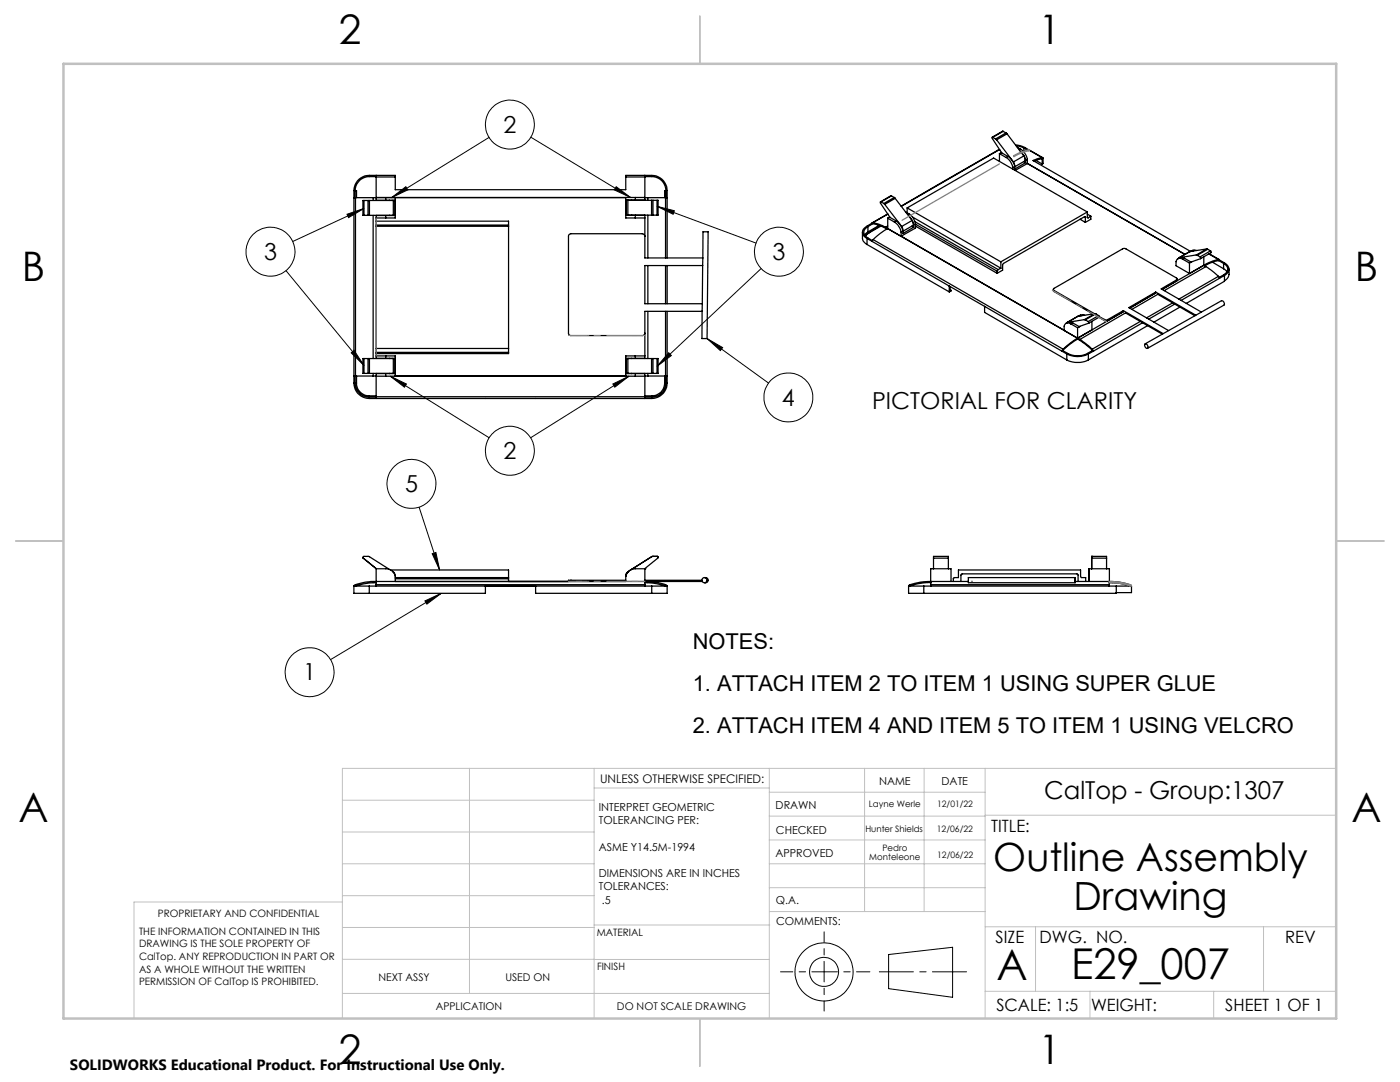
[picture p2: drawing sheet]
<svg xmlns="http://www.w3.org/2000/svg" width="279mm" height="216mm" viewBox="0 0 279 216" stroke-linecap="round" stroke-linejoin="round" font-family="sans-serif">
<g fill="none" stroke="#000" stroke-width=".25">
<path d="M70.6 39.4h.3M70.9 38v1.4M70.9 38h.3v1.4M70.9 39.4h3.6M70.9 39.4v35.6M74.5 39.4h2.5M74.5 39.4v.6M75.1 35.3v4.1M75.1 35v.3M75.1 35.2a3.5 3.5 0 0 0-3.7 1.2l-.4 .8-.1 .8M75.1 39.4v.6M75.1 40h1.9"/>
<path d="M75.1 39.4h49.8M75.1 35.3h3.8M77 40h1.9M77 39.4h1.9M77 39.4v.6M77.7 40h.1M77.8 40h.1M78.3 40h.1M78.9 39.4v4.1h-1.9M78.9 35.3v2.6h46v-2.6M78.9 35.3v-.3h-5.2a3.1 3.1 0 0 0-3.1 3v38.4a3.1 3.1 0 0 0 3.1 3.1h56.4a3.1 3.1 0 0 0 3-3.1v-14.3M78.9 39.4h46"/>
<path d="M124.9 39.9h1.9M124.9 39.4h1.9M124.9 39.4v4.1h1.9M124.9 35.3v-.3h5.2a3.1 3.1 0 0 1 3 3v13.5M124.9 35.3h3.8M125.3 40h-.3v2.9h.3M125.3 40h4.7M125.3 40v2.9M125.5 39.9v.1M126 39.9v.1M126.1 39.9v.1M126.8 39.4v.5"/>
<path d="M126.8 39.9h1.9M126.8 39.4h1.9M128.7 35.3v4.1M128.7 35v.3M128.7 35.2a3.6 3.6 0 0 1 3.7 1.2l.4 .8 .1 .8M128.7 39.4v.6M128.7 39.4h.6M129.3 39.4h3.5M129.3 39.4v.6M130 40h.3M130 40v2.9M130.3 40v2.9"/>
<path d="M130.3 40h.8M131.1 40h.2v2.9h-.2M131.1 40v2.9M132.8 39.4h.3M132.8 39.4v12.1M132.9 38v1.4M132.9 38h-.3v1.4M177.9 39.1l-2.2 1.2M177.9 39.1l-2.1 1.2M177.9 39.1l.6 .3M178.5 39.4l.1 .2M178.5 39.4l-2.1 1.2"/>
<path d="M178.6 39.6l-2 1.2M178.6 39.6l3.4 4.4M198.1 27.4h-.1v.3l1.9 2.8M198.1 27.4l.6 .3M198.7 27.7l.2 .2M198.9 27.9l3.3 4.4M199.4 29.9l-19.6 11.2M199.4 29.9h.1M199.4 29.9l-19.5 11.3M199.5 30.7v1.5M199.5 30.7l1.3 .7M199.5 29.8l-.1 .1"/>
<path d="M199.8 30.4l-.3 .3M199.8 30.4l1.4 .8M199.9 30.4h-.1M200.2 26.2l-2.2 1.2M200.2 26.2l-2.1 1.2M200.2 26.2l.6 .3M200.8 26.5l.2 .2M200.8 26.5l-2.1 1.2M200.8 31.4a2.9 2.9 0 0 1 1.3 2M201 26.7l-2.1 1.2M201 26.7l3.3 4.4M201.2 31.2a3.1 3.1 0 0 1 1.3 2"/>
<path d="M201.2 31.2l-.4 .2M202.1 33.4v.4M202.2 32.3l.3 .8M202.5 33.2l-.4 .2M202.7 28.9l1.4 .3 1.2 .7M202.8 29.1l1.5 .4M203 29.4l.7 .4M203.6 30.2l.9 1.1M203.7 29.8a3.2 3.2 0 0 1 1.3 2M203.7 29.8l-.3 .1M204.3 32.2l.4 .3M204.3 31.1l.3 .7-.1 .3-2 1.2"/>
<path d="M204.3 31.1l-2.1 1.2M204.3 29.5l.7 .5M204.3 29.5v.7M204.5 31.5l.2 .5M204.7 32.5l-2.2 1.2v-.5M204.7 32v.5M205 31.8l-.3 .2M205 31.8v.8M205 32.6l-2.4 1.4M205 32.6l31.5 18.2M205.2 29.9l-1 .3M205.2 29.9l2.9 1.6"/>
<path d="M205.2 29.9l2.7 1.5M206.3 32.1l1.7-.5v1.1M206.7 32l1.3 .7M207.9 31.4l-1.7 .6 31.4 18.2M207.9 31.4l.3 .1v1.1l-.2 .1M72.6 40h-.2v3h.2M72.6 43h.8M72.6 40v3M72.6 40h.8M73.4 43h.3M73.4 40h.3M73.4 40v3"/>
<path d="M73.7 43h4.8M73.7 40v3M73.7 40h4.8M74.5 43v28.5M75.1 44.9v.3M75.1 44.1h26.4v.8M75.1 43v1.9M75.1 45.2v25.1M75.1 45.2h26.4M75.1 44.9h26.4M75.1 43.5h1.9M75.1 43h1.9"/>
<path d="M77 43h1.9M77 43v.5M77.7 43h.1M77.8 43h.1M78.3 43h.1M78.5 40h.3v3h-.3M78.5 40v3M101.5 44.9v.3M101.5 45.2v25.1M124.9 43h1.9v.5M125.3 42.9h4.7M125.5 42.9v.1"/>
<path d="M126 42.9v.1M126.1 42.9v.1M126.8 43.5h1.9M128.7 47.2a.49 .49 0 0 0-.5-.6h-14.3a.49 .49 0 0 0-.4 .6v19.5l.3 .3h14.4a.49 .49 0 0 0 .5-.5M128.7 42.9v8.6h11.6M129.3 42.9v8.6M129.3 53v7.6M130 42.9h.3M130.3 42.9h.8M132.8 53v7.6M133.1 53v7.6M140.2 53h-11.5v7.6h11.5"/>
<path d="M140.2 53v7.6M140.3 51.5v-5.3h1l-.2 21.4h-1v-5.5M140.3 51.5l-.1 1.5M172.1 46.4l.2 1.7 .7 .7M173 48.8l16.4 9.4M173 47.6l1 .6M173 47.6v1.2M173.2 45.2a1.19 1.19 0 0 0-.8 1.2 1.19 1.19 0 0 0 .8 1.1l.9 .5M173.2 46.3l-.7 .6M173.2 45.2v1.1M173.4 46.4l-.7 .7M173.4 46.5l-.7 .6"/>
<path d="M173.4 46.4v.1M174 44.5l-1 .6a1.29 1.29 0 0 0-.9 1.3 1.29 1.29 0 0 0 .9 1.2M174 48.2l15.4 8.9M174 44.5l.2 .1M174.2 44.6l1.6 .5 1.2 .6M174.2 44.6l-1 .6M174.2 44.4l-.2 .1M174.2 44.4l2.5 .9M174.2 47.8l-.2 .4M174.2 47.8l38 21.9M175.4 45l-2.2 1.3M175.6 45l-2.2 1.4"/>
<path d="M175.8 45.1l-2.4 1.4M175.8 40.3h-.1v.2l1.9 2.9M175.8 40.3l.6 .3M176.4 40.6l.2 .2M176.6 40.8l3.4 4.4M176.7 45.3l.5 .3M177.2 45.6l-1.5 1-1.5 1.2M177.2 42.7l-3.1 1.7M177.2 43.5v2.1M177.2 43.5l1.3 .8M177.2 45.6l37.9 21.9M177.2 45.1l-.5 .2"/>
<path d="M177.2 42.7l-3 1.7M177.5 43.3l-.3 .2M177.5 43.3l1.4 .8M177.6 43.3h-.1M178.5 44.3a3.2 3.2 0 0 1 1.3 2M178.9 44.1a3.2 3.2 0 0 1 1.3 2M178.9 44.1l-.4 .2M179.8 47.1l35.3 20.4M179.8 46.3v.9M180 45.2l.2 .8M180.2 46.1l-.4 .2M180.7 42.3l.7 .4"/>
<path d="M181 41.5l18.7 10.7M181 41.5l17.3-10 18.7 10.8M181 41.5v1M181.3 43.1l.8 1.1M181.4 42.7a2.9 2.9 0 0 1 1.3 2M181.4 42.7l-.3 .1M182 45.1l.4 .2M182 44l.3 .7-.1 .3-2 1.1M182 44l-2 1.2M182.1 43.3l17.6 10.2M182.2 44.4l.2 .5M182.4 45.3l-2.2 1.3v-.5"/>
<path d="M182.4 44.9v.4M182.6 44.2l16.6 9.6M182.7 45.1l16.3 9.4M182.7 44.7l-.3 .2M182.7 44.7v.8l-2.9 1.6M182.7 44.7l16.3 9.4M189.4 57.1l7.1 4M189.4 57.1v1.1M189.6 57.2v.8l.2-.1M189.6 57.8l.2 .1M189.8 57.9v.2l-.4 .1M199 54.1v.4"/>
<path d="M199.2 53.8l-.2 .3M199.7 52.2v1.3M199.7 53.5l-.5 .3M210.2 57.7l.2 .5M210.4 58l8 4.6M210.4 58v.2M210.4 58.2l7.7 4.5M215.5 43.7l1.1 .7M216.4 43.3l.2-.1v.2M216.4 43.3l-16.1 9.3-.2 .2v1.1l-1.1 .6M216.4 43.3l.2 .1M216.6 43.4v1"/>
<path d="M217 43.4l.2 .1M217 42.3l-17.3 9.9M217 42.3v1.1M217 42.7l.7 .4M217.7 43.1l-.5 .4M217.7 43.1v.6l-1.1 .7M230.6 58.3l-5.3 3.1 7.9 4.6M230.6 58.3l8.1 4.6M230.6 58.3v.2l-5.1 3M231.1 58.7l-5.2 3M231.1 58.8l7.4 4.2M234.8 55.9a.22 .22 0 0 0 .2-.2 .22 .22 0 0 0-.2-.2l-10.1-5.8-.4-.1-14 8-.1 .2 .2 .2"/>
<path d="M234.8 55.9l-3.1 1.7 8 4.7M234.8 55.9v.2M235 55.7l-.2 .4M235.5 51.4l-.3 .2M236 51.7a.8 .8 0 0 0-.8-.1 .8 .8 0 0 0-.5 .6v.8l2.7 1.6M236 51.7l1.4 .8M236.4 51.5l-.7-.2-.6 .3M236.4 51.5l-.4 .2M236.4 51.5l1.3 .8M237.4 52.5v2.1M237.5 50.2l-2.2 1.2M237.5 50.2h-.1"/>
<path d="M237.7 52.3l-.3 .2M237.9 52.2l-.2 .1M238.8 50.9h.1M238.8 50.9l-2.9 .4M238.8 50l-.6-.1-.6 .3 .5-.1M238.9 50.9l.6 .4M239.5 51.3l.1 .3M239.6 51.6l-1.9 .7M240.2 53h.1M240.2 53l-8.3 4.7 2.9-1.6M240.2 52.9l-2.8 1.7M240.2 51.2v1.8"/>
<path d="M240.2 53l.5 .2M240.7 53.2l2.5 1.9M240.7 53.2l-8.4 4.8M240.8 49.7h.2M240.8 49.7l-2 1.2M240.8 49.7l-3.3 .5M241 49.7l-2.1 1.2M241 49.7l.6 .4M241.2 50.7l2 1.1M241.3 50.6l2 1.2M241.6 50.1l.1 .3-2.1 1.2M241.6 50.1l-2.1 1.2"/>
<path d="M242 52.3l2.2 1.3M243.2 55.1l.2 .4M243.2 51.8l-1.1 .3-1.9 .8M243.2 51.8l.2 .1M243.2 55.1l-7.9 4.6M243.2 52l-1.6 .5-1.2 .5M243.2 52l1 .6M243.4 51.9a2.96 2.96 0 0 1 1.8 1.5l.1 .3-.2 .6-.7 .7M243.4 55.5l-7.7 4.4M243.4 51.9l-.2 .1M244.2 52.6a1.21 1.21 0 0 1 .8 1.1 1.21 1.21 0 0 1-.8 1.2l-.9 .5M244.2 53.6l.7 .6"/>
<path d="M244.2 52.6v1M244.4 55l-1 .5M244.4 55v1.1l-7.7 4.4M245.3 53.7a1.94 1.94 0 0 1-.9 2.3M70.6 75h.3M70.9 75a3.5 3.5 0 0 0 1.1 3.7l.4 .3a4.9 4.9 0 0 0 2.7 .2M70.9 75h3.6M71.2 75a3.8 3.8 0 0 0 .4 2.9l.6 .6a2.19 2.19 0 0 0 1.5 .5h1.4M72.6 71.5h-.2v3h.2M72.6 71.5h.8M72.6 74.5h.8M72.6 71.5v3"/>
<path d="M73.4 74.5h.3M73.4 71.5h.3M73.4 71.5v3M73.7 71.5h4.8M73.7 74.5h4.8M73.7 71.5v3M74.5 74.5v.5M74.5 75h.6M75.1 70.3v.3M75.1 75.1v4.1M75.1 79.2v.3M75.1 70.6v.9"/>
<path d="M75.1 74.5v.6M75.1 69.5h26.4M75.1 70.3h26.4M75.1 71.5h1.9M75.1 71h1.9M75.1 75.1h1.9M75.1 74.5h1.9M75.1 79.2h53.6M77 71.5h1.9M77 71h1.9v4.1M77 75.1h1.9M77 74.5h1.9"/>
<path d="M77 71v.5M77 74.5v.6M77.7 71.5h.1M77.7 74.5h.1M77.8 71.5h.1M77.8 74.5h.1M78.3 71.5h.1M78.3 74.5h.1M78.5 71.5h.3v3h-.3M78.5 71.5v3M78.9 75.1h46M78.9 75h46"/>
<path d="M101.5 70.3v.3h-26.4M124.9 71.5h1.9M124.9 74.5h1.9M124.9 75.1h1.9M125.3 71.5h-.3v3h.3M125.3 71.5v3M125.3 71.5h4.7M125.3 74.5h4.7M125.5 71.5h.1M125.5 74.5h.1M126 71.5h.1M126 74.5h.1"/>
<path d="M126.1 71.5h.1M126.1 74.5h.1M126.8 71h-1.9v4.1M126.8 71.5h1.9M126.8 71v.5M126.8 74.5v.6M126.8 71h1.9M126.8 75.1h1.9M126.8 74.5h1.9M128.7 75.1v4.1M128.7 79.2v.3M128.7 74.5v.6"/>
<path d="M128.7 75h.6M129.3 75h3.5M129.3 62.1v9.4M129.3 74.5v.5M130 71.5h.3M130 74.5h.3M130 71.5v3M130.3 71.5v3M130.3 71.5h.8M130.3 74.5h.8M131.1 71.5h.2v3h-.2M131.1 71.5v3"/>
<path d="M132.6 75a4 4 0 0 1-.4 2.9l-.6 .6a2.19 2.19 0 0 1-1.5 .5h-1.4M132.8 75h.3M132.8 62.1v12.9M132.9 75a3.5 3.5 0 0 1-1.2 3.7l-.3 .3a5.2 5.2 0 0 1-2.7 .2M140.1 62.1h-11.4v9.4M140.2 60.6l-.1 1.5M196.5 61.1l15.4 9M196.5 61.1v1.2l16.4 9.5M211.9 70.1l1 .5M212.1 70a4.8 4.8 0 0 0 5.9 0M212.2 69.7l-.3 .4M212.9 70.6a4.6 4.6 0 0 0 4.3 0"/>
<path d="M212.9 71.8a4.9 4.9 0 0 0 4.3 0M212.9 70.6v1.2M213.1 64.3l-.2 .2M213.7 64.6a.8 .8 0 0 0-1.3 .5v.8M213.7 64.6l1.4 .8M214.1 64.4l-.7-.2-.7 .3M214.1 64.4l-.4 .2M214.1 64.4l1.3 .8M215.1 67.7l1.4 .9 1.5 1.4M215.1 67.7h.1M215.1 67.5h.1M215.1 67.5l-1.5 1-1.4 1.2"/>
<path d="M215.1 67.7l-1.4 .8-1.8 1.6M215.1 65.4v2.3M215.1 67.5l.4 .2M215.1 63.1l-2.1 1.2M215.1 63.1h.1M215.4 65.2l-.3 .2M215.5 67.7l2.5 2M215.5 65.1l-.1 .1M216.4 63.8h.2M216.4 63.8l-2.9 .4M216.5 62.9l-.6-.1-.7 .3 .6-.1M216.6 63.8l.6 .4"/>
<path d="M217.2 64.2l.1 .3M217.2 70.6v1.2M217.3 64.5l-1.9 .7M217.9 64.1v1.7M218 69.7l.2 .4M218 70l.2 .1M218.2 70.1l-1 .5M218.5 62.6h.2M218.5 62.6l-2.1 1.2M218.5 62.6l-3.4 .5M218.7 62.6l-2.1 1.2M218.7 62.6l.6 .4"/>
<path d="M219.3 63l.1 .3-2.1 1.2M219.3 63l-2.1 1.2M219.3 63.3l1.1 .7M219.4 63.2l1 .5M220.4 63.7l.3 .2 .4-.2M220.4 64l.4 .1 .3-.1M220.4 63.7v.3M221.1 63.7v.3M224.2 62l-3.1 1.7M224.2 62l7.9 4.6M224.2 62v.2M224.2 62.2l-3.1 1.8"/>
<path d="M224.2 62.2l-9.1 5.3M224.6 62.4l-9.1 5.3M224.7 62.5l7.3 4.2M227.6 64.1l-9.6 5.6M228 64.4l-9.8 5.7M228.5 68.6a.54 .54 0 0 1 .5 .3 .54 .54 0 0 1-.1 .6l-.4-.3-.1-.3zM228.5 68.6l15.3-8.6a.6 .6 0 0 1 .5 .9l-15.3 8.6M229 65l-11.8 6.8M234 60.4l-5.2 3M234.5 60.7l-5.2 3M235.5 61.3l-5.2 3M70.6 116.9h3.1"/>
<path d="M70.6 116.9v1.5h3.1M70.6 116.9a5.1 5.1 0 0 1 3-.8l56.2-.1 .8 .1a4.4 4.4 0 0 1 2.5 .8M72.4 111.2l.1 .2M72.5 111.4l-.1-.2 .2-.2 1.1 .1 4 2.5M72.5 111.4l2.6 2.1M73.7 116.9v1.5M73.7 116.9h56.4M75.1 113.5h1.9a1.91 1.91 0 0 1 1.9 1.5v1M75.1 116.7v.2M75.1 113.5v3.2M75.1 116.3h-1.5l-2.7 .6M75.1 116.7h53.6"/>
<path d="M78 113.7h23.5v1.6M78.4 114.1l.3 .2 .1 .5M78.9 115.3h22.6M78.9 115.5h22.6M96.9 116.9v1.5h-23.2M101.5 115.3v.2M101.5 115.5v.5M106.9 116.9v1.5h23.2M113.9 115.8h-.4v.2M113.9 115.8h11M113.9 115.8v.2M124.9 115v1"/>
<path d="M126.1 113.6a1.81 1.81 0 0 0-1.2 1.4M128.7 113.5h-1.9a1.91 1.91 0 0 0-1.9 1.5M128.7 113.5h.1M128.7 116.7v.2M128.7 113.5v3.2M128.7 116.3l2.4 .2 1.8 .4M128.7 115.8h11.4M129.4 116h10.8M130.1 116.9h3M130.1 116.9v1.5M131.1 111l.2 .2M131.1 111l-1 .1-4 2.5"/>
<path d="M131.1 111l.2 .2v.2l-2.6 2.1M133.1 116.9v1.5h-3M140.6 115.3a.55 .55 0 0 1 .7 .5 .55 .55 0 0 1-.7 .5M181.3 116.9h3.1M181.3 116.9v1.5h3.1M184.4 116.9h38.4M184.4 116.9v1.5M185.7 116a10.8 10.8 0 0 0-4.3 .8l-.1 .1M185.7 116h7.6M185.8 116.7v.2M185.8 116v.7M185.8 116.7h35.6"/>
<path d="M186.3 111.4v-.4h3v.4M186.3 111.4h3M186.3 111.4v2.1M189.3 111.4v2.1M189.8 116v-2.5h-4.1l.1 2.8a12.6 12.6 0 0 0-4.3 .6M190.3 116l.1-.7h.9v-1.6h24.4v1.4l1 .2v.7M191.8 116v-1.2l.1-.3h23.1l.2 .2v1.3M214.6 115.3v1zM214.6 115.3h-21.3v1h21.3M214.6 116h6.8M217.3 113.5v1.5M217.3 113.5h4.1v2.5"/>
<path d="M217.3 115h.1M217.3 113.5v2.5M217.9 111h2.9v.4M217.9 111v.4h2.9M217.9 111h.1M217.9 111v.1M217.9 111.1h.1M217.9 111.1v2.4M220.8 111.4v2.1M221.4 116.7v.2M221.4 116v.7M221.4 116.3l1.9 .1 2.3 .5"/>
<path d="M221.4 116a12 12 0 0 1 4.3 .8l.1 .1M222.8 116.9h3M222.8 116.9v1.5h-38.4M225.8 116.9v1.4h-3"/>
<circle cx="140.6" cy="115.8" r=".51"/>
</g>
<g fill="none" stroke="#000" stroke-width=".2">
<path d="M78.1 39.4l2.9-2.1 .4 .6zM97.6 27.4l-19.5 12M105.9 27.4l19.9 12M123 37.3l2.8 2.1-3.2-1.5zM57.1 54l15.5 18.9M69.3 42.8l3.3-1.2-3 1.8zM72.6 41.6l-14.2 6.6M131.1 41.2l3.5 .9-.3 .7zM131.1 41.2l19.8 7.3M151.9 53.6l-20.8 19.5M70.1 70.4l.6-.5 1.9 3zM77.9 75.1l19.7 12.2"/>
<path d="M77.9 75.1l3.2 1.5-.4 .7zM122.3 76.6l3.2-1.5-2.8 2.2zM125.5 75.1l-19.6 12.2M133.5 70.4l.5 .5-2.9 2.2zM141.1 67.6l3.1 1.8-.4 .6zM141.1 67.6l12.3 8.8M83.6 101.2l4.1 12.5M84.8 119.9l3.3-1.5-2.9 2.1zM86.3 110.5l.7-.3 .7 3.5zM88.1 118.4l-22.1 13.2M177.3 190.5l12.8-1.5v10l-12.8-1.7z"/>
<circle cx="101.8" cy="24.9" r="4.9"/>
<circle cx="54" cy="50.2" r="4.9"/>
<circle cx="155.5" cy="50.2" r="4.9"/>
<circle cx="157.3" cy="79.3" r="4.9"/>
<circle cx="82.1" cy="96.6" r="4.9"/>
<circle cx="101.8" cy="89.9" r="4.9"/>
<circle cx="61.8" cy="134.1" r="4.9"/>
<circle cx="164.5" cy="193.9" r="2.89"/>
<circle cx="164.5" cy="193.9" r="5.8"/>
</g>
<path d="M199.5 32.7l-19.5 11.3M202.3 31l1.9-.8 1-.3 .3 .1-1.8 .6-1.3 .7zM75.1 43.5v27.5M221.4 116a9.8 9.8 0 0 1 4.3 .8l.1 .1h-.3a12.8 12.8 0 0 0-4.1-.6z" fill="none" stroke="#808080" stroke-width=".25"/>
<path d="M164.5 193.9h9.1" fill="none" stroke="#000" stroke-width=".2" stroke-dasharray="15.2 1.3 1.3 1.3" stroke-dashoffset="12.6"/>
<path d="M164.5 193.9h-8.7" fill="none" stroke="#000" stroke-width=".2" stroke-dasharray="15.2 1.3 1.3 1.3" stroke-dashoffset="12.8"/>
<path d="M164.5 193.9v-8M164.5 193.9v7.8" fill="none" stroke="#000" stroke-width=".2" stroke-dasharray="15.2 1.3 1.3 1.3" stroke-dashoffset="13.2"/>
<path d="M175.5 193.9h17.4" fill="none" stroke="#000" stroke-width=".2" stroke-dasharray="15.2 1.3 1.3 1.3" stroke-dashoffset="8.4"/>
<g fill="none" stroke="#c0c0c0" stroke-width=".2">
<path d="M68.3 159.7h50.3M93.7 153.3v44.9M118.6 153.3v49.9M118.6 157.2h34.9M153.5 153.3v49.9M153.5 158.1h43.1M172.5 153.3v28.6M184.4 153.3v28.6M196.6 153.3v49.9M266.7 153.3h-198.4v49.9M68.3 178.7h50.3M68.3 172.4h50.3"/>
<path d="M68.3 166h50.3M68.3 180h-41.6v23.2M153.5 167.6h43.1M153.5 162.8h43.1M153.5 172.4h43.1M153.5 177.1h43.1M196.6 162.7h70.1M68.3 198.2h85.2M68.3 191.4l85.2 .1M68.3 185.1h50.3M118.6 184.6h35M153.6 181.9h43"/>
<path d="M196.6 197.8h70.1M196.6 184.9h70.1M206.7 184.9v12.9M217.5 197.8v5.4M242.2 197.8v5.4M252.2 184.9v12.9"/>
</g>
<path d="M139.7 3.2v9.5M3.1 107.9h9.6M266.7 107.9h9.5M139.7 203.2v9.6" fill="none" stroke="#c0c0c0" stroke-width=".25"/>
<path d="M12.7 12.7h254v190.5h-254z" fill="none" stroke="#c0c0c0" stroke-width=".5"/>
<path d="M128.7 66.9h-15.2M128.7 116h-15.2" fill="none" stroke="#808080" stroke-width=".2" stroke-dasharray="15.2 1.3 1.3 1.3" stroke-dashoffset="7.6"/>
<path d="M113.5 66.9h4M128.7 66.9h-4.1M113.5 116h4M128.7 116h-4.1" fill="none" stroke="#808080" stroke-width=".2" stroke-dasharray="15.2 1.3 1.3 1.3" stroke-dashoffset="15.1"/>
<path d="M210 57.9l2.9 1.7M220.8 64.2l-2.9-1.7M193.9 116h.1" fill="none" stroke="#808080" stroke-width=".2" stroke-dasharray="15.2 1.3 1.3 1.3"/>
<path d="M220.8 64.2l-10.8-6.3" fill="none" stroke="#808080" stroke-width=".2" stroke-dasharray="15.2 1.3 1.3 1.3" stroke-dashoffset="10.9"/>
<path d="M84.8 119.9l3.3-1.5-2.9 2.1zM86.3 110.5l.7-.3 .7 3.5zM141.1 67.6l3.1 1.8-.4 .6zM78.1 39.4l2.9-2.1 .4 .6zM123 37.3l2.8 2.1-3.2-1.5zM70.1 70.4l.6-.5 1.9 3zM69.3 42.8l3.3-1.2-3 1.8zM77.9 75.1l3.2 1.5-.4 .7zM122.3 76.6l3.2-1.5-2.8 2.2zM131.1 41.2l3.5 .9-.3 .7zM133.5 70.4l.5 .5-2.9 2.2z" fill="#000"/>
<g font-size="8.5">
<text x="198.9" y="195.5">A</text>
<text x="213.8" y="195.4">E29_007</text>
</g>
<g font-size="8.1">
<text x="67.6" y="8.9">2</text>
<text x="207.3" y="8.9">1</text>
<text x="4.4" y="56.1">B</text>
<text x="270.4" y="56.1">B</text>
<text x="3.7" y="164.1">A</text>
<text x="269.7" y="164.1">A</text>
<text x="67.6" y="212.4">2</text>
<text x="207.3" y="212.4">1</text>
</g>
<g font-size="7.8">
<text x="198.2" y="173.8">Outline Assembly</text>
<text x="214.3" y="181.6">Drawing</text>
</g>
<text font-size="4.9" x="208.4" y="159.4">CalTop - Group:1307</text>
<g font-size="4.7">
<text x="100.5" y="26.5">2</text>
<text x="52.7" y="51.9">3</text>
<text x="154.2" y="51.9">3</text>
<text x="156.1" y="80.9">4</text>
<text x="174" y="81.6">PICTORIAL FOR CLARITY</text>
<text x="100.5" y="91.6">2</text>
<text x="80.8" y="98.2">5</text>
<text x="60.5" y="135.8">1</text>
</g>
<g font-size="4.4">
<text x="138.3" y="129.5">NOTES:</text>
<text x="138.3" y="137.9">1. ATTACH ITEM 2 TO ITEM 1 USING SUPER GLUE</text>
<text x="138.3" y="146.2">2. ATTACH ITEM 4 AND ITEM 5 TO ITEM 1 USING VELCRO</text>
</g>
<g font-size="3.4">
<text x="197.8" y="166">TITLE:</text>
<text x="198.7" y="188.1">SIZE</text>
<text x="207.5" y="188.1">DWG. NO.</text>
<text x="256.5" y="188.2">REV</text>
<text x="198.8" y="201.7">SCALE: 1:5</text>
<text x="217.7" y="201.8">WEIGHT:</text>
<text x="244.5" y="201.7">SHEET 1 OF 1</text>
</g>
<text font-size="3" x="14" y="213.5">SOLIDWORKS Educational Product. For Instructional Use Only.</text>
<text font-size="2.4" x="119.8" y="156.2">UNLESS OTHERWISE SPECIFIED:</text>
<g font-size="2.2">
<text x="119.5" y="161.8">INTERPRET GEOMETRIC</text>
<text x="154.8" y="161.4">DRAWN</text>
<text x="175.4" y="156.6">NAME</text>
<text x="187.9" y="156.7">DATE</text>
<text x="119.5" y="164.4">TOLERANCING PER:</text>
<text x="154.9" y="166.3">CHECKED</text>
<text x="119.5" y="169.7">ASME Y14.5M-1994</text>
<text x="154.8" y="171">APPROVED</text>
<text x="119.5" y="175">DIMENSIONS ARE IN INCHES</text>
<text x="119.5" y="177.7">TOLERANCES:</text>
<text x="120.1" y="180.3">.5</text>
<text x="154.9" y="180.4">Q.A.</text>
<text x="154.9" y="184.6">COMMENTS:</text>
</g>
<g font-size="2.1">
<text x="75.5" y="195.7">NEXT ASSY</text>
<text x="100.9" y="195.7">USED ON</text>
<text x="86.9" y="201.5">APPLICATION</text>
<text x="123.1" y="201.6">DO NOT SCALE DRAWING</text>
</g>
<g font-size="2">
<text x="31.5" y="182.9">PROPRIETARY AND CONFIDENTIAL</text>
<text x="27.8" y="186.5">THE INFORMATION CONTAINED IN THIS</text>
<text x="27.8" y="189">DRAWING IS THE SOLE PROPERTY OF</text>
<text x="27.8" y="191.6">CalTop. ANY REPRODUCTION IN PART OR</text>
<text x="119.1" y="186.7">MATERIAL</text>
<text x="27.8" y="194.1">AS A WHOLE WITHOUT THE WRITTEN</text>
<text x="27.8" y="196.6">PERMISSION OF CalTop IS PROHIBITED.</text>
<text x="119.1" y="193.5">FINISH</text>
</g>
<g font-size="1.8">
<text x="173.4" y="160.9">Layne Werle</text>
<text x="187" y="160.9">12/01/22</text>
<text x="172.7" y="166.1">Hunter Shields</text>
<text x="187" y="166.1">12/06/22</text>
<text x="173.5" y="171.6">Monteleone</text>
<text x="176.1" y="169.9">Pedro</text>
<text x="187" y="171.2">12/06/22</text>
</g>
</svg>
